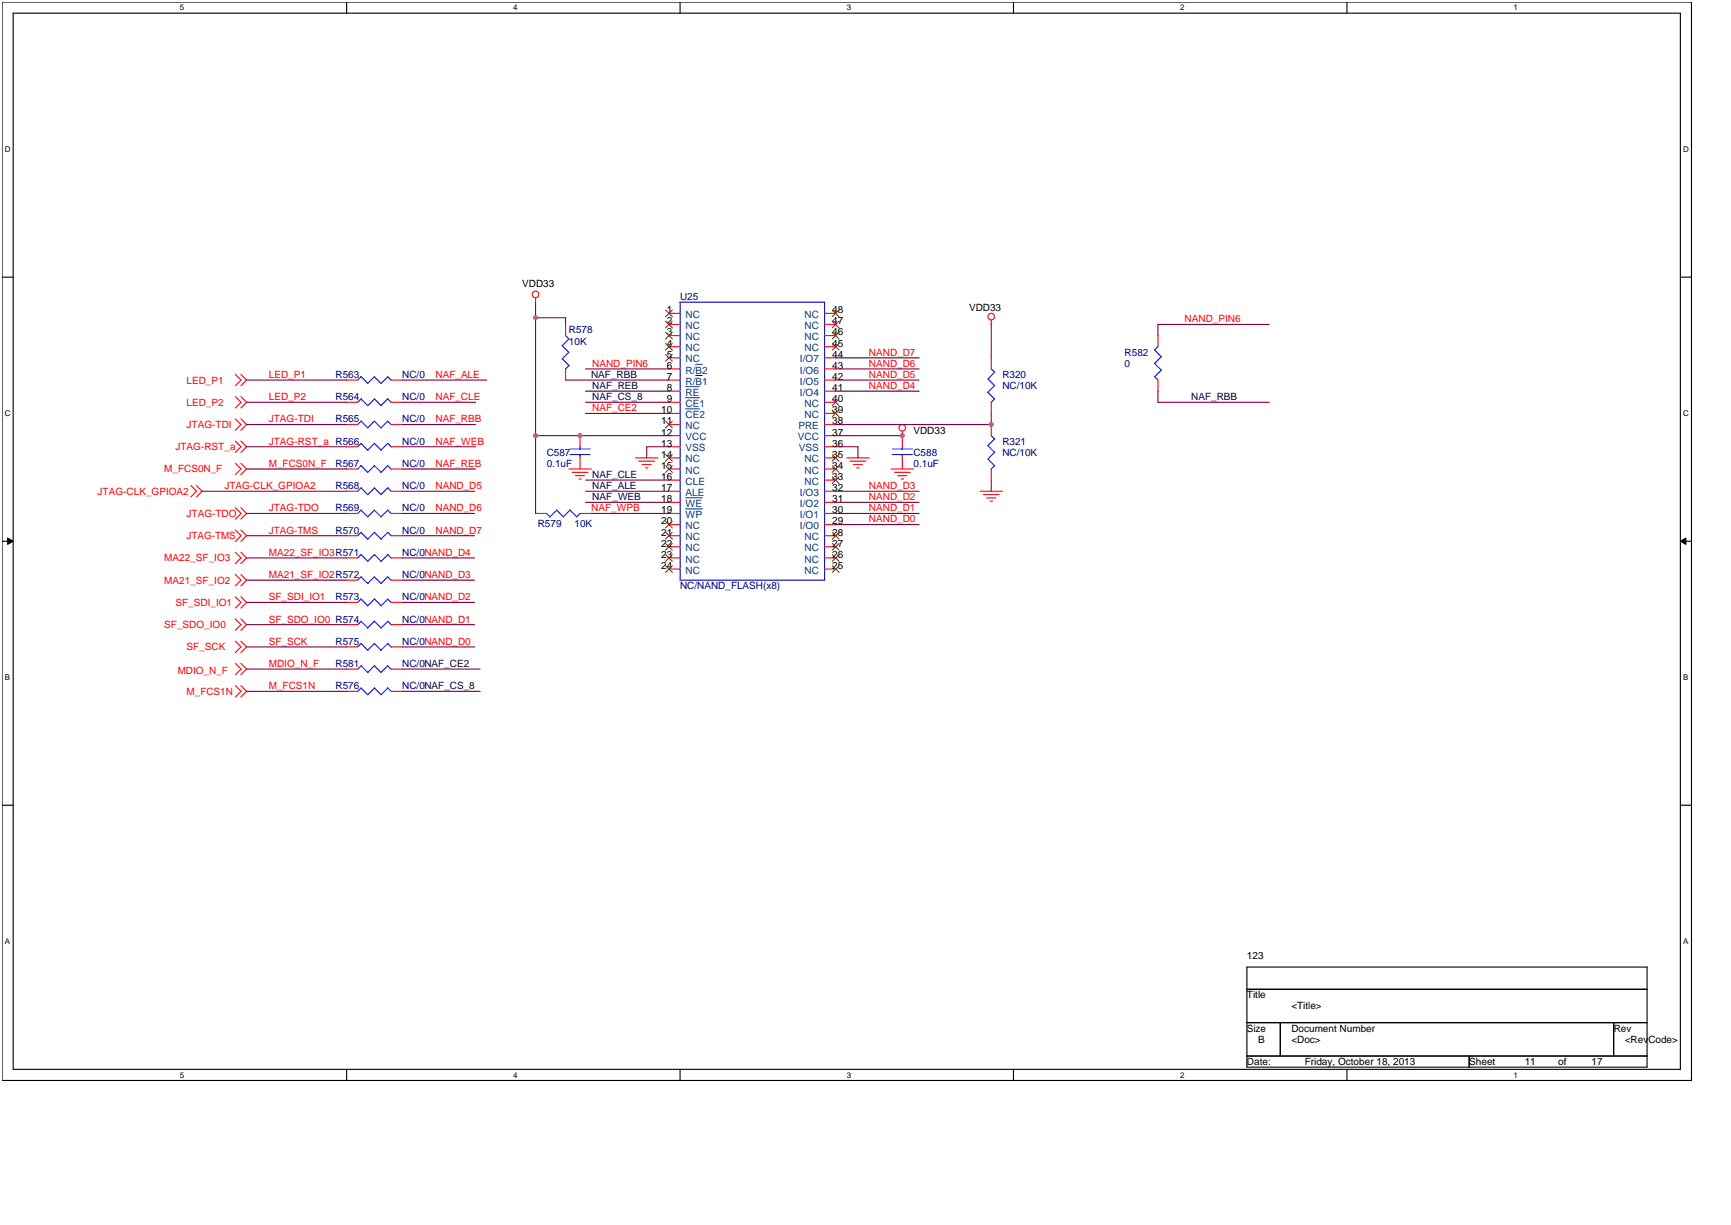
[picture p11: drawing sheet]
<svg xmlns="http://www.w3.org/2000/svg" width="297mm" height="210mm" viewBox="0 0 297 210" stroke-linecap="round" stroke-linejoin="round" font-family="sans-serif">
<path d="M.4 .4h289.5v184.7h-289.5zM2.3 2.3h285.7v180.9h-285.7z" fill="none" stroke="#000" stroke-width=".19"/>
<g fill="#fff">
<path d="M30.8 .5h.8v1.6h-.8z"/>
<path d="M30.8 183.4h.8v1.5h-.8z"/>
</g>
<path d="M59.4 .4v1.9M59.4 183.2v1.9" fill="none" stroke="#000" stroke-width=".19"/>
<g fill="#fff">
<path d="M88 .5h.7v1.6h-.7z"/>
<path d="M88 183.4h.7v1.5h-.7z"/>
</g>
<path d="M116.6 .4v1.9M116.6 183.2v1.9" fill="none" stroke="#000" stroke-width=".19"/>
<g fill="#fff">
<path d="M145.1 .5h.8v1.6h-.8z"/>
<path d="M145.1 183.4h.8v1.5h-.8z"/>
</g>
<path d="M173.7 .4v1.9M173.7 183.2v1.9" fill="none" stroke="#000" stroke-width=".19"/>
<g fill="#fff">
<path d="M202.3 .5h.7v1.6h-.7z"/>
<path d="M202.3 183.4h.7v1.5h-.7z"/>
</g>
<path d="M230.9 .4v1.9M230.9 183.2v1.9" fill="none" stroke="#000" stroke-width=".19"/>
<g fill="#fff">
<path d="M259.4 .5h.8v1.6h-.8z"/>
<path d="M259.4 183.4h.8v1.5h-.8z"/>
<path d="M.8 24.9h1v1.5h-1z"/>
<path d="M288.5 24.9h1v1.5h-1z"/>
<path d="M.8 70.1h1v1.5h-1z"/>
<path d="M288.5 70.1h1v1.5h-1z"/>
</g>
<path d="M.4 47.5h1.9M288 47.5h1.9" fill="none" stroke="#000" stroke-width=".19"/>
<g fill="#fff">
<path d="M.8 115.4h.9v1.5h-.9z"/>
<path d="M288.5 115.4h.9v1.5h-.9z"/>
</g>
<path d="M.4 92.7h1.9M288 92.7h1.9" fill="none" stroke="#000" stroke-width=".19"/>
<path d="M1.3 92.2l1 .5-1 .6zM288 92.7l1-.5v1.1z" fill="#000"/>
<path d="M1.3 92.2l1 .5-1 .6zM288 92.7l1-.5v1.1z" fill="none" stroke="#000" stroke-width=".17"/>
<g fill="#fff">
<path d="M.8 160.6h.9v1.5h-.9z"/>
<path d="M288.5 160.6h.9v1.5h-.9z"/>
</g>
<path d="M.4 138h1.9M288 138h1.9M213.7 165.7h68.6v17.2h-68.6zM213.7 169.5h68.6M213.7 175.2h68.6M219.4 175.2v5.7M276.6 175.2v5.7M213.7 180.9h68.6M251.8 180.9v2" fill="none" stroke="#000" stroke-width=".19"/>
<g fill="none" stroke="#f00" stroke-width=".19">
<path d="M91.8 51v.8M96.9 55.6v1.9M114.7 53.7h1.9M114.7 55.6h1.9M114.7 57.5h1.9M114.7 59.4h1.9M141.3 53.7h1.9M141.3 55.6h1.9M141.3 57.5h1.9M141.3 59.4h1.9M169.9 54.8v.8M198.5 57.5v1.9"/>
<path d="M40.3 64.1l1 1-1 1M40.3 68l1 .9-1 1M40.3 71.8l1 .9-1 1M40.3 79.4l1 1-1 .9M40.3 75.6l1 1-1 .9M41.3 64.1l1 1-1 1M41.3 68l1 .9-1 1M41.3 71.8l1 .9-1 1M41.3 79.4l1 1-1 .9M41.3 75.6l1 1-1 .9M59.4 65.1h1.9M59.4 68.9h1.9"/>
<path d="M59.4 72.7h1.9M59.4 76.6h1.9M67 65.1h1.9M67 68.9h1.9M67 72.7h1.9M67 76.6h1.9M96.9 63.2v1.9M99.4 74.6v2M99.4 78.5v1.9M108.9 78.5h3.9M109.5 79h2.7M110.1 79.6h1.5"/>
<path d="M114.7 78.5h1.9M114.7 65.1h1.9M114.7 68.9h1.9M114.7 61.3h1.9M114.7 67h1.9M114.7 72.7h1.9M114.7 74.6h1.9M114.7 76.6h1.9M114.7 70.8h1.9M114.7 63.2h1.9M141.3 78.5h1.9M141.3 65.1h1.9"/>
<path d="M141.3 68.9h1.9M141.3 61.3h1.9M141.3 67h1.9M141.3 72.7h1.9M141.3 74.6h1.9M141.3 76.6h1.9M141.3 70.8h1.9M141.3 63.2h1.9M145.1 78.5h3.9M145.7 79h2.7M146.3 79.6h1.5M154.7 73.9v2.7"/>
<path d="M154.7 78.5v1.9M169.9 61.3v1.9M169.9 68.9v1.9M169.9 72.7v1.9M198.5 65.1v1.9M32.7 83.2l1 1-1 .9M33.7 83.2l.9 1-.9 .9M40.3 90.8l1 1-1 1M40.3 94.6l1 1-1 1M40.3 98.4l1 1-1 1M40.3 87l1 1-1 1M41.3 90.8l1 1-1 1"/>
<path d="M41.3 94.6l1 1-1 1M41.3 98.4l1 1-1 1M41.3 87l1 1-1 1M59.4 80.4h1.9M59.4 84.2h1.9M59.4 88h1.9M59.4 91.8h1.9M59.4 95.6h1.9M59.4 99.4h1.9M67 80.4h1.9M67 84.2h1.9M67 88h1.9"/>
<path d="M67 91.8h1.9M67 95.6h1.9M67 99.4h1.9M91.8 88h1.9M97.5 80.4h3.8M98.1 80.9h2.7M98.6 81.5h1.6M99.2 82.1h.4M99.4 88h1.9M110.7 80.2h.4M114.7 80.4h1.9M114.7 84.2h1.9"/>
<path d="M114.7 88h1.9M114.7 91.8h1.9M114.7 95.6h1.9M114.7 82.3h1.9M114.7 86.1h1.9M114.7 89.9h1.9M114.7 93.7h1.9M114.7 97.5h1.9M141.3 80.4h1.9M141.3 84.2h1.9M141.3 88h1.9M141.3 91.8h1.9"/>
<path d="M141.3 95.6h1.9M141.3 82.3h1.9M141.3 86.1h1.9M141.3 89.9h1.9M141.3 93.7h1.9M141.3 97.5h1.9M146.8 80.2h.4M152.8 80.4h3.8M153.3 80.9h2.7M153.9 81.5h1.5M154.5 82.1h.4M168 84.2h3.8"/>
<path d="M168.6 84.7h2.7M169.1 85.3h1.6M169.7 85.9h.4M169.9 80.4v1.9M40.3 102.2l1 1-1 1M40.3 106.1l1 .9-1 1M40.3 109.9l1 .9-1 1M40.3 117.5l1 1-1 .9M40.3 113.7l1 1-1 .9M41.3 102.2l1 1-1 1M41.3 106.1l1 .9-1 1M41.3 109.9l1 .9-1 1"/>
<path d="M41.3 117.5l1 1-1 .9M41.3 113.7l1 1-1 .9M59.4 103.2h1.9M59.4 110.8h1.9M59.4 118.5h1.9M59.4 107h1.9M59.4 114.7h1.9M67 103.2h1.9M67 110.8h1.9M67 118.5h1.9M67 107h1.9M67 114.7h1.9"/>
<circle cx="91.8" cy="50.4" r=".56"/>
<circle cx="169.9" cy="54.3" r=".56"/>
<circle cx="154.6" cy="73.3" r=".56"/>
</g>
<g fill="none" stroke="#00f" stroke-width=".19">
<path d="M96.4 59.2l1.1 1.2-1.2 1.1M96.9 57.5l.6 .6M97.5 58.1l-1.2 1.1M116.6 51.8h24.7v47.6h-24.7zM197.9 60l1.1 1.1M198.5 59.4l-.6 .6M61.9 64.6l1.1 1.1M61.9 68.4l1.1 1.1M61.9 72.2l1.1 1.1 1.2-1.1 1.1 1.1M61.9 76l1.1 1.1 1.2-1.1 1.1 1.1M61.9 79.8l1.1 1.2 1.2-1.2 1.1 1.2M61.9 64.5l-.6 .6"/>
<path d="M61.9 68.3l-.6 .6M61.9 72.2l-.6 .5M61.9 76l-.6 .6M61.9 79.8l-.6 .6M63 65.7l1.2-1.2 1.1 1.2M63 69.5l1.2-1.2 1.1 1.2M67 65.1l-.5-.6-1.2 1.2M67 69l-.5-.7-1.2 1.2M67 72.8l-.5-.6-1.2 1.1M67 76.6l-.5-.6-1.2 1.1M96.4 61.5l1.1 1.2M97.5 62.6l-.6 .6"/>
<path d="M97.7 77.9h3.4M97.7 76.9h3.4M99.4 76.6v.4M99.4 77.9v.6M152.9 77.9h3.5M152.9 76.9h3.5M154.7 76.6v.4M154.7 77.9v.6M169.3 64.9l1.2 1.2M169.3 67.2l1.2 1.2M169.3 76.4l1.2 1.1M169.3 78.6l1.2 1.2"/>
<path d="M169.9 63.2l.6 .6M169.9 74.6l.6 .6M170.5 63.8l-1.2 1.2M170.5 66.1l-1.2 1.1M170.5 68.4l-.6 .6M170.5 75.2l-1.2 1.2M170.5 77.5l-1.2 1.2M170.5 79.8l-.6 .6M197.9 64.5l.6 .6M197.9 62.2l1.1 1.2M199.1 63.4l-1.2 1.2M199.1 61.1l-1.2 1.2"/>
<path d="M61.9 83.6l1.1 1.2 1.2-1.2 1.1 1.2M61.9 95l1.1 1.2M61.9 98.8l1.1 1.2M61.9 83.6l-.6 .6M61.9 87.4l-.6 .6M61.9 91.2l-.6 .6M61.9 95l-.6 .6M61.9 98.8l-.6 .6M64.2 87.4l1.1 1.2M64.2 91.2l1.1 1.2M64.2 95l1.1 1.2M64.2 98.8l1.1 1.2"/>
<path d="M64.2 87.4l-1.2 1.2-1.1-1.2M64.2 91.2l-1.2 1.2-1.1-1.2M64.2 95l-1.2 1.2M64.2 98.8l-1.2 1.2M66.5 87.4l.5 .6M66.5 91.2l.5 .6M66.5 95l.5 .6M66.5 98.8l.5 .6M66.5 87.4l-1.2 1.2M66.5 91.2l-1.2 1.2M66.5 95l-1.2 1.2M66.5 98.8l-1.2 1.2"/>
<path d="M67 84.2l-.5-.6-1.2 1.1M67 80.4l-.5-.6-1.2 1.1M95.4 87.4l1.1 1.2 1.2-1.2M95.4 87.4l-1.2 1.2-.5-.6M97.7 87.4l1.1 1.2M99.4 88l-.6 .6M61.9 102.7l1.1 1.1M61.9 110.3l1.1 1.1M61.9 117.9l1.1 1.2 1.2-1.2 1.1 1.2M61.9 106.5l1.1 1.1M61.9 114.1l1.1 1.1M61.9 102.6l-.6 .6"/>
<path d="M61.9 110.3l-.6 .5M61.9 117.9l-.6 .6M61.9 106.4l-.6 .6M61.9 114.1l-.6 .6M63 111.4l1.2-1.1 1.1 1.1M63 115.2l1.2-1.1 1.1 1.1M64.2 102.7l1.1 1.1M64.2 106.5l1.1 1.1M64.2 102.6l-1.2 1.2M64.2 106.4l-1.2 1.2M66.5 102.7l.5 .5M66.5 106.5l.5 .6"/>
<path d="M66.5 102.6l-1.2 1.2M66.5 106.4l-1.2 1.2M67 110.9l-.5-.6-1.2 1.1M67 118.5l-.5-.6-1.2 1.1M67 114.7l-.5-.6-1.2 1.1"/>
</g>
<path d="M117.5 66.2h2.4M117.5 68.1h2.4M117.5 70.1h2.4M119.2 64.3h1.2M119.2 62.4h1.2M117.5 85.3h2.9M117.5 87.2h2.9" fill="none" stroke="#004080" stroke-width=".17"/>
<g fill="none" stroke="#804000" stroke-width=".17">
<path d="M114.1 53.1l1.1 1.2M114.1 55l1.1 1.2M114.1 56.9l1.1 1.2M114.1 58.8l1.1 1.2M115.2 53.1l-1.1 1.2M115.2 55l-1.1 1.2M115.2 56.9l-1.1 1.2M115.2 58.8l-1.1 1.2M142.7 58.8l1.1 1.2M142.7 56.9l1.1 1.2M142.7 55l1.1 1.2M142.7 53.1l1.1 1.2"/>
<path d="M143.8 58.8l-1.2 1.2M143.8 56.9l-1.2 1.2M143.8 55l-1.2 1.2M143.8 53.1l-1.2 1.2M114.1 60.7l1.1 1.2M114.1 72.2l1.1 1.1M114.1 77.9l1.1 1.2M114.1 79.8l1.1 1.2M115.2 60.7l-1.1 1.2M115.2 72.2l-1.1 1.1M115.2 77.9l-1.1 1.2M115.2 79.8l-1.1 1.2"/>
<path d="M142.7 79.8l1.1 1.2M142.7 77.9l1.1 1.2M142.7 70.3l1.1 1.1M142.7 68.4l1.1 1.1M143.8 68.4l-1.2 1.1M143.8 79.8l-1.2 1.2M143.8 77.9l-1.2 1.2M143.8 70.3l-1.2 1.1M114.1 89.3l1.1 1.2M114.1 91.2l1.1 1.2M114.1 93.1l1.1 1.2M114.1 95l1.1 1.2"/>
<path d="M114.1 96.9l1.1 1.2M115.2 89.3l-1.1 1.2M115.2 91.2l-1.1 1.2M115.2 93.1l-1.1 1.2M115.2 95l-1.1 1.2M115.2 96.9l-1.1 1.2M142.7 96.9l1.1 1.2M142.7 95l1.1 1.2M142.7 93.1l1.1 1.2M142.7 91.2l1.1 1.2M142.7 81.7l1.1 1.2M143.8 96.9l-1.2 1.2"/>
<path d="M143.8 95l-1.2 1.2M143.8 93.1l-1.2 1.2M143.8 91.2l-1.2 1.2M143.8 81.7l-1.2 1.2"/>
</g>
<g fill="none" stroke="#800040" stroke-width=".19">
<path d="M91.8 51.8v36.2M91.8 54.5h5.2M96.9 54.5v1.1M169.9 55.6v5.7M198.5 55.6v1.9M198.5 55.6h19M42.3 72.7h17.1M42.3 76.6h17.1M42.3 65.1h17.1M42.3 68.9h17.1M68.9 72.7h12.6M68.9 76.6h12.6"/>
<path d="M68.9 65.1h14.5M68.9 68.9h12.6M91.8 74.6h22.9M96.9 65.1h17.8M100.4 63.2h14.3M100.4 67h14.3M100.4 68.9h14.3M100.4 70.8h14.3M114.7 76.6h-3.9v1.9M143.2 74.6h11.5M143.2 63.2h14.3M143.2 72.7h26.7"/>
<path d="M143.2 76.6h3.9l-.1 1.9M143.2 67h14.3M143.2 61.3h14.3M143.2 65.1h14.3M169.9 70.8v2M198.5 67v1.9h19M34.6 84.2h24.8M42.3 88h17.1M42.3 91.8h17.1M42.3 95.6h17.1M42.3 99.4h17.1M42.3 80.4h17.1"/>
<path d="M68.9 88h12.4M68.9 84.2h12.4M68.9 91.8h12.4M68.9 95.6h12.4M68.9 99.4h12.4M68.9 80.4h12.6M100.4 84.2h14.3M100.4 86.1h14.3M100.4 82.3h14.3M101.3 88h13.4M143.2 89.9h14.3M143.2 88h14.3"/>
<path d="M143.2 84.2h14.3M143.2 86.1h14.3M169.9 82.3v1.9M42.3 107h17.1M42.3 110.8h17.1M42.3 118.5h17.1M42.3 103.2h17.1M42.3 114.7h17.1M68.9 107h12.4M68.9 110.8h12.4M68.9 118.5h13.4M68.9 103.2h12.4"/>
<path d="M68.9 114.7h13.4"/>
</g>
<circle cx="99.4" cy="74.6" r=".37" fill="#f0f"/>
<circle cx="99.4" cy="74.6" r=".37" fill="none" stroke="#f0f" stroke-width=".19"/>
<circle cx="169.9" cy="72.7" r=".37" fill="#f0f"/>
<circle cx="169.9" cy="72.7" r=".37" fill="none" stroke="#f0f" stroke-width=".19"/>
<circle cx="91.8" cy="74.6" r=".37" fill="#f0f"/>
<circle cx="91.8" cy="74.6" r=".37" fill="none" stroke="#f0f" stroke-width=".19"/>
<circle cx="91.8" cy="54.4" r=".37" fill="#f0f"/>
<circle cx="91.8" cy="54.4" r=".37" fill="none" stroke="#f0f" stroke-width=".19"/>
<circle cx="154.6" cy="74.6" r=".37" fill="#f0f"/>
<circle cx="154.6" cy="74.6" r=".37" fill="none" stroke="#f0f" stroke-width=".19"/>
<g font-size="1.7">
<text x="89.5" y="49.1">VDD33</text>
<text x="114.3" y="53.7">1</text>
<text x="142.7" y="53.7">48</text>
<text x="166.1" y="53.3">VDD33</text>
<text x="114.3" y="55.6">2</text>
<text x="114.3" y="57.5">3</text>
<text x="114.3" y="59.4">4</text>
<text x="142.7" y="59.4">45</text>
<text x="142.7" y="57.5">46</text>
<text x="142.7" y="55.6">47</text>
<text x="114.3" y="61.3">5</text>
<text x="114.3" y="65.1">7</text>
<text x="114.3" y="63.2">6</text>
<text x="142.7" y="65.1">42</text>
<text x="142.7" y="63.2">43</text>
<text x="142.7" y="61.3">44</text>
<text x="113.3" y="70.8">10</text>
<text x="114.3" y="67">8</text>
<text x="114.3" y="68.9">9</text>
<text x="142.7" y="70.8">39</text>
<text x="142.7" y="68.9">40</text>
<text x="142.7" y="67">41</text>
<text x="113.3" y="72.7">11</text>
<text x="113.3" y="74.6">12</text>
<text x="113.3" y="76.5">13</text>
<text x="142.7" y="76.5">36</text>
<text x="142.7" y="74.6">37</text>
<text x="142.7" y="72.7">38</text>
<text x="156.6" y="74.3">VDD33</text>
<text x="113.3" y="78.4">14</text>
<text x="113.3" y="80.3">15</text>
<text x="113.3" y="82.2">16</text>
<text x="142.7" y="82.2">33</text>
<text x="142.7" y="80.3">34</text>
<text x="142.7" y="78.4">35</text>
<text x="113.3" y="84.2">17</text>
<text x="113.3" y="86.1">18</text>
<text x="113.3" y="88">19</text>
<text x="113.3" y="89.9">20</text>
<text x="142.7" y="89.9">29</text>
<text x="142.7" y="88">30</text>
<text x="142.7" y="86.1">31</text>
<text x="142.7" y="84.2">32</text>
<text x="113.3" y="91.8">21</text>
<text x="113.3" y="93.7">22</text>
<text x="113.3" y="95.6">23</text>
<text x="142.7" y="95.6">26</text>
<text x="142.7" y="93.7">27</text>
<text x="142.7" y="91.8">28</text>
<text x="113.3" y="97.5">24</text>
<text x="142.7" y="97.5">25</text>
<text x="213.7" y="164.4">123</text>
<text x="213.7" y="171.1">Title</text>
<text x="221.3" y="173">&lt;Title&gt;</text>
<text x="213.7" y="176.8">Size</text>
<text x="215.6" y="178.7">B</text>
<text x="221.3" y="178.7">&lt;Doc&gt;</text>
<text x="221.3" y="176.8">Document Number</text>
<text x="276.6" y="176.8">Rev</text>
<text x="278.5" y="178.7">&lt;RevCode&gt;</text>
<text x="213.7" y="182.5">Date:</text>
<text x="223.6" y="182.5">Friday, October 18, 2013</text>
<text x="251.8" y="182.5">Sheet</text>
<text x="261.3" y="182.5">11</text>
<text x="267.1" y="182.5">of</text>
<text x="272.8" y="182.5">17</text>
</g>
<g font-size="1.7" fill="#000080">
<text x="116.6" y="51.4">U25</text>
<text x="97.5" y="57.1">R578</text>
<text x="97.5" y="59">10K</text>
<text x="57.5" y="64.8">R563</text>
<text x="68.9" y="64.8">NC/0</text>
<text x="171.8" y="64.8">R320</text>
<text x="192.8" y="61">R582</text>
<text x="192.8" y="62.9">0</text>
<text x="57.5" y="68.6">R564</text>
<text x="68.9" y="68.6">NC/0</text>
<text x="171.8" y="66.7">NC/10K</text>
<text x="57.5" y="72.4">R565</text>
<text x="68.9" y="72.4">NC/0</text>
<text x="68.9" y="76.2">NC/0</text>
<text x="171.8" y="76.2">R321</text>
<text x="57.5" y="83.8">R568</text>
<text x="57.5" y="80">R567</text>
<text x="68.9" y="83.8">NC/0</text>
<text x="68.9" y="80">NC/0</text>
<text x="93.7" y="78.1">C587</text>
<text x="93.7" y="80">0.1uF</text>
<text x="156.6" y="78.1">C588</text>
<text x="156.6" y="80">0.1uF</text>
<text x="171.8" y="78.1">NC/10K</text>
<text x="57.5" y="87.6">R569</text>
<text x="68.9" y="87.6">NC/0</text>
<text x="57.5" y="91.4">R570</text>
<text x="68.9" y="91.4">NC/0</text>
<text x="68.9" y="95.2">NC/0NAND_D4</text>
<text x="92.2" y="90.3">R579</text>
<text x="98.5" y="90.3">10K</text>
<text x="68.9" y="99.1">NC/0NAND_D3</text>
<text x="116.6" y="101">NC/NAND_FLASH(x8)</text>
<text x="57.5" y="102.9">R573</text>
<text x="68.9" y="102.9">NC/0NAND_D2</text>
<text x="68.9" y="106.7">NC/0NAND_D1</text>
<text x="57.5" y="110.5">R575</text>
<text x="68.9" y="110.5">NC/0NAND_D0</text>
<text x="57.5" y="118.1">R576</text>
<text x="57.5" y="114.3">R581</text>
<text x="68.9" y="118.1">NC/0NAF_CS_8</text>
<text x="68.9" y="114.3">NC/0NAF_CE2</text>
</g>
<g font-size="1.7" fill="#004080">
<text x="117.5" y="54.5">NC</text>
<text x="117.5" y="56.4">NC</text>
<text x="117.5" y="58.3">NC</text>
<text x="137.9" y="58.3">NC</text>
<text x="137.9" y="56.4">NC</text>
<text x="137.9" y="54.5">NC</text>
<text x="117.5" y="60.2">NC</text>
<text x="117.5" y="62.1">NC</text>
<text x="117.5" y="65.9">R/B1</text>
<text x="117.5" y="64">R/B2</text>
<text x="137.1" y="65.9">I/O5</text>
<text x="137.1" y="64">I/O6</text>
<text x="137.1" y="62.1">I/O7</text>
<text x="137.9" y="60.2">NC</text>
<text x="117.5" y="67.8">RE</text>
<text x="117.5" y="69.7">CE1</text>
<text x="117.5" y="71.6">CE2</text>
<text x="137.1" y="67.8">I/O4</text>
<text x="137.9" y="71.6">NC</text>
<text x="137.9" y="69.7">NC</text>
<text x="117.5" y="73.5">NC</text>
<text x="117.5" y="75.4">VCC</text>
<text x="117.5" y="77.3">VSS</text>
<text x="136.8" y="75.4">VCC</text>
<text x="136.9" y="73.5">PRE</text>
<text x="136.9" y="77.3">VSS</text>
<text x="117.5" y="79.2">NC</text>
<text x="117.5" y="81.1">NC</text>
<text x="117.5" y="83.1">CLE</text>
<text x="137.9" y="83.1">NC</text>
<text x="137.9" y="81.1">NC</text>
<text x="137.9" y="79.2">NC</text>
<text x="117.5" y="85">ALE</text>
<text x="117.5" y="86.9">WE</text>
<text x="117.5" y="88.8">WP</text>
<text x="137.1" y="88.8">I/O1</text>
<text x="137.1" y="86.9">I/O2</text>
<text x="137.1" y="85">I/O3</text>
<text x="117.5" y="90.7">NC</text>
<text x="117.5" y="92.6">NC</text>
<text x="117.5" y="94.5">NC</text>
<text x="137.1" y="90.7">I/O0</text>
<text x="137.9" y="94.5">NC</text>
<text x="137.9" y="92.6">NC</text>
<text x="117.5" y="96.4">NC</text>
<text x="117.5" y="98.3">NC</text>
<text x="137.9" y="98.3">NC</text>
<text x="137.9" y="96.4">NC</text>
</g>
<g font-size="1.7" fill="#f00">
<text x="203" y="55.2">NAND_PIN6</text>
<text x="32" y="65.7">LED_P1</text>
<text x="46.1" y="64.8">LED_P1</text>
<text x="74.6" y="64.8">NAF_ALE</text>
<text x="101.5" y="62.9">NAND_PIN6</text>
<text x="148.9" y="62.9">NAND_D6</text>
<text x="148.9" y="61">NAND_D7</text>
<text x="148.9" y="64.8">NAND_D5</text>
<text x="32" y="69.5">LED_P2</text>
<text x="46.1" y="68.6">LED_P2</text>
<text x="74.6" y="68.6">NAF_CLE</text>
<text x="101.5" y="70.5">NAF_CE2</text>
<text x="148.9" y="66.7">NAND_D4</text>
<text x="30.1" y="77.1">JTAG-RST_a</text>
<text x="32" y="73.3">JTAG-TDI</text>
<text x="46.1" y="72.4">JTAG-TDI</text>
<text x="46.1" y="76.2">JTAG-RST_a R566</text>
<text x="74.6" y="76.2">NAF_WEB</text>
<text x="74.6" y="72.4">NAF_RBB</text>
<text x="28.2" y="81">M_FCS0N_F</text>
<text x="38.5" y="83.8">JTAG-CLK_GPIOA2</text>
<text x="46.1" y="80">M_FCS0N_F</text>
<text x="74.6" y="83.8">NAND_D5</text>
<text x="74.6" y="80">NAF_REB</text>
<text x="148.9" y="83.8">NAND_D3</text>
<text x="16.7" y="84.8">JTAG-CLK_GPIOA2</text>
<text x="32" y="88.6">JTAG-TDO</text>
<text x="46.1" y="87.6">JTAG-TDO</text>
<text x="74.6" y="87.6">NAND_D6</text>
<text x="101.3" y="87.6">NAF_WPB</text>
<text x="148.9" y="89.5">NAND_D0</text>
<text x="148.9" y="87.6">NAND_D1</text>
<text x="148.9" y="85.7">NAND_D2</text>
<text x="32" y="92.4">JTAG-TMS</text>
<text x="46.1" y="91.4">JTAG-TMS</text>
<text x="46.1" y="95.2">MA22_SF_IO3R571</text>
<text x="74.6" y="91.4">NAND_D7</text>
<text x="28.2" y="96.2">MA22_SF_IO3</text>
<text x="28.2" y="100">MA21_SF_IO2</text>
<text x="46.1" y="99.1">MA21_SF_IO2R572</text>
<text x="28.2" y="107.6">SF_SDO_IO0</text>
<text x="30.1" y="103.8">SF_SDI_IO1</text>
<text x="46.1" y="106.7">SF_SDO_IO0 R574</text>
<text x="46.1" y="102.9">SF_SDI_IO1</text>
<text x="32" y="111.4">SF_SCK</text>
<text x="46.1" y="110.5">SF_SCK</text>
<text x="30.5" y="115.4">MDIO_N_F</text>
<text x="32" y="119.1">M_FCS1N</text>
<text x="46.1" y="118.1">M_FCS1N</text>
<text x="46.1" y="114.3">MDIO_N_F</text>
</g>
<g font-size="1.7" fill="#000040">
<text x="101.3" y="64.8">NAF_RBB</text>
<text x="101.5" y="66.7">NAF_REB</text>
<text x="101.5" y="68.6">NAF_CS_8</text>
<text x="204.2" y="68.6">NAF_RBB</text>
<text x="101.5" y="83.8">NAF_ALE</text>
<text x="101.5" y="81.9">NAF_CLE</text>
<text x="101.5" y="85.7">NAF_WEB</text>
</g>
<g font-size="1.4">
<text x="30.8" y="1.8">5</text>
<text x="88" y="1.8">4</text>
<text x="145.1" y="1.8">3</text>
<text x="202.3" y="1.8">2</text>
<text x="259.4" y="1.8">1</text>
<text x=".8" y="26.1">D</text>
<text x="288.5" y="26.1">D</text>
<text x=".8" y="71.3">C</text>
<text x="288.5" y="71.3">C</text>
<text x=".8" y="116.6">B</text>
<text x="288.5" y="116.6">B</text>
<text x=".8" y="161.8">A</text>
<text x="288.5" y="161.8">A</text>
<text x="30.8" y="184.7">5</text>
<text x="88" y="184.7">4</text>
<text x="145.1" y="184.7">3</text>
<text x="202.3" y="184.7">2</text>
<text x="259.4" y="184.7">1</text>
</g>
</svg>
